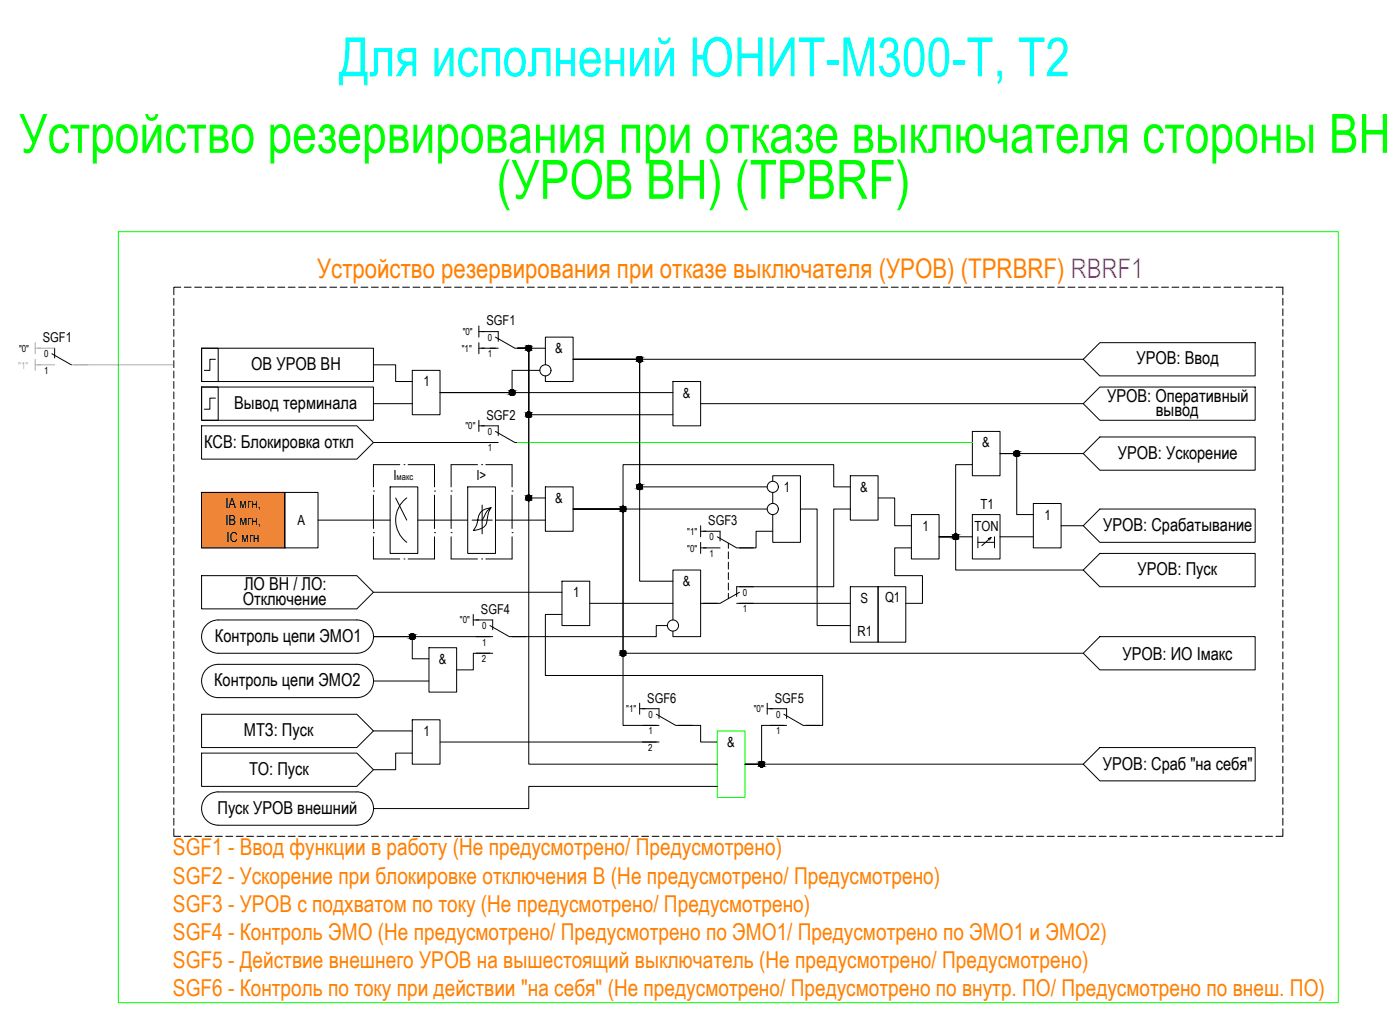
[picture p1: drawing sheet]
<svg xmlns="http://www.w3.org/2000/svg" width="814mm" height="596mm" viewBox="0 0 814 596" stroke-linecap="round" stroke-linejoin="round" font-family="sans-serif">
<!-- layer: 0 -->
<g fill="none" stroke="#000" stroke-width=".58">
<path d="M101 173v4M101 179v4M105 167h-4v4M107 167h4M113 167h4M119 167h4M125 167h4M131 167h4M137 167h4M143 167h4M149 167h4M155 167h4"/>
<path d="M161 167h4M167 167h4M174 167h4M180 167h4M186 167h4M192 167h4M198 167h4M204 167h4M210 167h4M216 167h4M222 167h4M228 167h4"/>
<path d="M234 167h4M240 167h4M246 167h4M252 167h4M258 167h4M264 167h4M270 167h4M276 167h4M282 167h4M288 167h4M294 167h4M300 167h4"/>
<path d="M306 167h4M312 167h4M319 167h4M325 167h4M331 167h4M337 167h4M343 167h4M349 167h4M355 167h4M361 167h4M367 167h4M373 167h4"/>
<path d="M379 167h4M385 167h4M391 167h4M397 167h4M403 167h4M409 167h4M415 167h4M421 167h4M427 167h4M433 167h4M439 167h4M445 167h4"/>
<path d="M451 167h4M457 167h5M464 167h4M470 167h4M476 167h4M482 167h4M488 167h4M494 167h4M500 167h4M506 167h4M512 167h4M518 167h4"/>
<path d="M524 167h4M530 167h4M536 167h4M542 167h4M548 167h4M554 167h4M560 167h4M566 167h4M572 167h4M578 167h4M584 167h4M590 167h4"/>
<path d="M596 167h4M602 167h5M609 167h4M615 167h4M621 167h4M627 167h4M633 167h4M639 167h4M645 167h4M651 167h4M657 167h4M663 167h4"/>
<path d="M669 167h4M675 167h4M681 167h4M687 167h4M693 167h4M699 167h4M705 167h4M711 167h4M717 167h4M723 167h4M729 167h4M735 167h4"/>
<path d="M741 167h4v4M745 173v4M745 179v4M101 185v4M101 191v4M101 197v4M278 189v7M278 199v6M278 193h3M745 185v4M745 191v4M745 197v4"/>
<path d="M101 203v5M101 210v4M101 216v4M117 202h10v20h-10zM117 202h100v20h-100zM125 209h-3v6h-3M217 212h13v10h10M240 215h16v26h-16zM278 202h3M285 202h3M301 202h6v87h10M301 202h6v39h84"/>
<path d="M301 202h6v242h110M301 202h16M314 215h-16v13h-42h135M317 212v-16h16v26h-16v-4M333 209h296M629 209l10-10h90v19h-90zM745 203v5M745 210v4M745 216v4M101 222v4M101 228v4M101 234v4"/>
<path d="M101 240v4M117 225h100v19h-100zM117 225h10v19h-10zM125 231h-3v7h-3M217 234h23M391 222h16v25h-16zM407 234h222M629 234l10-9h90v19h-90zM745 222v4M745 228v4M745 234v4M745 240v4"/>
<path d="M101 246v4M101 252v4M101 258v4M117 247h90l10 10-10 10h-90zM217 257h71M278 244v7M278 247h3M565 251h16v25h-16zM639 254h90v19h-90l-10-10zM745 246v4M745 252v4M745 258v4"/>
<path d="M101 264v4M101 270v4M101 276v4M449 280v-4h16v39h-16v-16M494 276h16v26h-16zM565 270h-10v42h-9h19M629 263h-48h10v36h9M745 264v4M745 270v4M745 276v4M101 282v4M101 288v4"/>
<path d="M101 294v4M117 286h48v32h-48zM165 286h20v32h-20zM227 283h16v38h-16zM230 289l6 13M236 289a16 16 0 0 0 0 26M272 283h16v38h-16zM280 293v17M285 295l-1 3-1 2a7 7 0 0 1-8 8 21 21 0 0 0 4-9 8 8 0 0 1 6-4l-2 2-3 5h-6M317 283h16v26h-16zM333 296h29v83h267M333 296h29v125h19"/>
<path d="M333 296h113M446 283h-74v-74h-39h39v129h19M449 286v6M465 296h10v67h19M494 283h-10v-13h-122v26h-29M494 296h-10v45h-54M510 289h10v16h10M530 299h16v26h-16zM565 299h16v26h-16zM600 292h17v26h-17zM639 296h90v19h-90l-10-10zM745 282v4"/>
<path d="M745 288v4M745 294v4M101 300v4M101 306v4M101 312v4M101 318v4M185 302h42M243 302h29M280 302h6M288 302h29M407 305v7M407 315v6"/>
<path d="M407 309h3M407 318h3M423 316v3M449 309h-10v9h-9M530 318h-10v16h16v16h-10M546 312h9v19h74M568 312v6M568 315h10M574 313l2-1-5 5M576 312l-1 2M578 312v6M581 312h19"/>
<path d="M617 305h12M745 300v4M745 306v4M745 312v4M745 318v4M101 324v4M101 330v4M101 336v4M117 334h90l10 10-10 10h-90zM327 338h16v25h-16zM423 321v4M423 327v4"/>
<path d="M423 333v4M423 339v4M629 331l10-10h90v20h-90zM745 324v4M745 330v4M745 336v4M101 342v4M101 349v4M101 355v4M217 344h110M275 357v6M327 357h-10v35h161v29h-10"/>
<path d="M343 350h48M407 350h10M423 345v3M430 350h64M494 341h16v32h-16zM510 341h16v32h-16zM745 342v4M745 349v4M745 355v4M101 361v4M101 367v4M101 373v4"/>
<path d="M101 379v4M120 363l3-2 4-1h80a10 10 0 0 1 10 10 10 10 0 0 1-10 9h-80a10 10 0 0 1-9-5 10 10 0 0 1 2-11zM249 376h16v26h-16zM275 360h3M277 379h9M285 370h-68h23v13h9M285 379h-10v10h-10M388 363h-7v7h-83M391 360v-29h16v39h-16v-3M639 370h90v19h-90l-10-10zM745 361v4M745 367v4"/>
<path d="M745 373v4M745 379v4M101 385v4M101 391v4M101 397v4M120 389l3-2 4-1h80a10 10 0 0 1 10 10 10 10 0 0 1-10 9h-80a10 10 0 0 1-9-5 10 10 0 0 1 2-11zM217 396h32M745 385v4M745 391v4M745 397v4M101 403v4M101 409v4"/>
<path d="M101 415v4M117 415h90l10 10-10 9h-90zM240 418h16v26h-16zM372 408v7M372 412h3M446 412h3M446 408v7M745 403v4M745 409v4M745 415v4M101 421v4M101 427v4"/>
<path d="M101 433v4M101 439v4M117 437h90l10 10-10 10h-90zM217 425h23M240 437h-10v10h-13M256 431h127M394 421h13v10h10M455 421h-12v23h-10h196M639 434h90v20h-90l-10-10zM745 421v4M745 427v4M745 433v4"/>
<path d="M745 439v4M101 445v4M101 451v4M101 457v4M417 457h-110v13h-90M745 445v4M745 451v4M745 457v4M101 463v4M101 469v4M101 475v4M120 463l2-2 4-1h81a10 10 0 0 1 10 10 10 10 0 0 1-10 9h-80a10 10 0 0 1-9-5 10 10 0 0 1 2-11z"/>
<path d="M745 463v4M745 469v4M745 475v4M101 481v5h4M107 486h4M113 486h4M119 486h4M125 486h4M131 486h4M137 486h4M143 486h4M149 486h4"/>
<path d="M155 486h4M161 486h4M167 486h4M174 486h4M180 486h4M186 486h4M192 486h4M198 486h4M204 486h4M210 486h4M216 486h4M222 486h4"/>
<path d="M228 486h4M234 486h4M240 486h4M246 486h4M252 486h4M258 486h4M264 486h4M270 486h4M276 486h4M282 486h4M288 486h4M294 486h4"/>
<path d="M300 486h4M306 486h4M312 486h4M319 486h4M325 486h4M331 486h4M337 486h4M343 486h4M349 486h4M355 486h4M361 486h4M367 486h4"/>
<path d="M373 486h4M379 486h4M385 486h4M391 486h4M397 486h4M403 486h4M409 486h4M415 486h4M421 486h4M427 486h4M433 486h4M439 486h4"/>
<path d="M445 486h4M451 486h4M457 486h5M464 486h4M470 486h4M476 486h4M482 486h4M488 486h4M494 486h4M500 486h4M506 486h4M512 486h4"/>
<path d="M518 486h4M524 486h4M530 486h4M536 486h4M542 486h4M548 486h4M554 486h4M560 486h4M566 486h4M572 486h4M578 486h4M584 486h4"/>
<path d="M590 486h4M596 486h4M602 486h5M609 486h4M615 486h4M621 486h4M627 486h4M633 486h4M639 486h4M645 486h4M651 486h4M657 486h4"/>
<path d="M663 486h4M669 486h4M675 486h4M681 486h4M687 486h4M693 486h4M699 486h4M705 486h4M711 486h4M717 486h4M723 486h4M729 486h4"/>
<path d="M735 486h4M745 481v5h-4"/>
<circle cx="307" cy="202" r="1.6"/>
<circle cx="317" cy="215" r="3"/>
<circle cx="372" cy="209" r="1.6"/>
<circle cx="298" cy="228" r="1.6"/>
<circle cx="307" cy="241" r="1.6"/>
<circle cx="591" cy="263" r="1.6"/>
<circle cx="307" cy="289" r="1.6"/>
<circle cx="362" cy="296" r="1.6"/>
<circle cx="372" cy="283" r="1.6"/>
<circle cx="449" cy="296" r="3"/>
<circle cx="449" cy="283" r="3"/>
<circle cx="555" cy="312" r="1.6"/>
<circle cx="240" cy="370" r="1.6"/>
<circle cx="362" cy="379" r="1.6"/>
<circle cx="391" cy="363" r="3"/>
<circle cx="443" cy="444" r="1.6"/>
</g>
<path d="M69 135h709v447h-709zM301 257h264M417 425h16v38h-16z" fill="none" stroke="#0f0" stroke-width=".58"/>
<g fill="#000" stroke="#000" stroke-width=".58">
<path d="M307 204h1zM371 210h1zM297 230h1zM297 226h1zM307 242v1zM307 242h1zM590 265h1zM590 262h1zM307 291h1zM371 284h1zM555 313h1zM555 310h1z"/>
<path d="M239 371h1zM442 445h1zM442 442h1z"/>
<path d="M307 201h1zM307 201h1z"/>
<path d="M307 201h1zM307 201h1z"/>
<path d="M307 201h1zM307 201h1z"/>
<path d="M307 204h1zM307 204h1z"/>
<path d="M307 201h1zM306 201h2z"/>
<path d="M307 204h1zM307 204h1z"/>
<path d="M306 201h2zM306 201h2z"/>
<path d="M306 204h2zM306 204h2z"/>
<path d="M306 201h2zM306 201h2z"/>
<path d="M306 204h2zM306 204h2z"/>
<path d="M306 201h2zM306 201h2z"/>
<path d="M306 204h2zM306 204h2z"/>
<path d="M306 201h2zM306 201h2z"/>
<path d="M306 203h2zM306 203l2 1z"/>
<path d="M306 201h3zM306 201h3z"/>
<path d="M306 203h2zM306 203h2z"/>
<path d="M306 201l3 1zM306 201l3 1z"/>
<path d="M306 203h3zM306 203h2z"/>
<path d="M306 202h3zM306 202h3z"/>
<path d="M306 203h3zM306 203h3z"/>
<path d="M306 202h3zM306 202h3z"/>
<path d="M306 203h3zM306 203h3z"/>
<path d="M306 202h3zM306 202h3z"/>
<path d="M306 203h3zM306 203h3z"/>
<path d="M306 202h3zM306 202h3z"/>
<path d="M306 202h3zM306 202h3z"/>
<path d="M306 202l3 1zM306 202l3 1z"/>
<path d="M306 203h3zM306 203h3z"/>
<path d="M306 202h3zM306 202h3z"/>
<path d="M371 207h1zM371 207h1z"/>
<path d="M371 207h1zM371 207h1z"/>
<path d="M371 207h1zM371 207h1z"/>
<path d="M371 210h1zM371 210h1z"/>
<path d="M371 207h1zM371 207h1z"/>
<path d="M371 210h1zM371 210h1z"/>
<path d="M371 207h2zM371 207h2z"/>
<path d="M371 210h1zM371 210h1z"/>
<path d="M371 207h2zM371 207h2z"/>
<path d="M371 210h2zM371 210h1z"/>
<path d="M371 207l2 1zM371 207l2 1z"/>
<path d="M371 210h2zM371 210h2z"/>
<path d="M371 208h2zM371 208h2z"/>
<path d="M371 210h2zM371 210h2z"/>
<path d="M370 208h3zM370 208h3z"/>
<path d="M370 210h3zM370 210h3z"/>
<path d="M370 208h3zM370 208h3z"/>
<path d="M370 210h3zM370 210h3z"/>
<path d="M370 208h3zM370 208h3z"/>
<path d="M370 209h3zM370 209l3 1z"/>
<path d="M370 208h3zM370 208h3z"/>
<path d="M370 209h3zM370 209h3z"/>
<path d="M370 208h3zM370 208h3z"/>
<path d="M370 209h3zM370 209h3z"/>
<path d="M370 208l3 1zM370 208l3 1z"/>
<path d="M370 209h3zM370 209h3z"/>
<path d="M370 209h3zM370 209h3z"/>
<path d="M370 209h3zM370 209h3z"/>
<path d="M370 209h3zM370 209h3z"/>
<path d="M297 230h1zM297 230h1z"/>
<path d="M297 226h1zM297 226h1z"/>
<path d="M297 226l1 1zM297 227h1z"/>
<path d="M297 227h1zM297 227h1z"/>
<path d="M297 230h1zM297 230h1z"/>
<path d="M297 227h1zM297 227h1z"/>
<path d="M297 230h1zM297 230h1z"/>
<path d="M297 227h1zM297 227h1z"/>
<path d="M297 229h1zM297 229l1 1z"/>
<path d="M297 227h2zM297 227h2z"/>
<path d="M297 229h1zM297 229h1z"/>
<path d="M297 227h2zM297 227h2z"/>
<path d="M297 229h2zM297 229h1z"/>
<path d="M296 227h3zM296 227h3z"/>
<path d="M296 229h3zM296 229h3z"/>
<path d="M296 227h3zM296 227h3z"/>
<path d="M296 229h3zM296 229h3z"/>
<path d="M296 227h3zM296 227h3z"/>
<path d="M296 229h3zM296 229h3z"/>
<path d="M296 227h3zM296 227h3z"/>
<path d="M296 229h3zM296 229h3z"/>
<path d="M296 227l3 1zM296 227l3 1z"/>
<path d="M296 229h3zM296 229h3z"/>
<path d="M296 228h3zM296 228h3z"/>
<path d="M296 229h3zM296 229h3z"/>
<path d="M296 228h3zM296 228h3z"/>
<path d="M296 228h3zM296 228h3z"/>
<path d="M296 228h3zM296 228h3z"/>
<path d="M296 228h3zM296 228h3z"/>
<path d="M296 228h3zM296 228l3 1z"/>
<path d="M307 239h1zM307 239h1z"/>
<path d="M307 239h1zM307 239h1z"/>
<path d="M307 239h1zM307 239h1z"/>
<path d="M307 239l1 1zM306 240h2z"/>
<path d="M306 240h2zM306 240h2z"/>
<path d="M306 240h2zM306 240h2z"/>
<path d="M306 240h2zM306 240h2z"/>
<path d="M306 240h2zM306 240h2z"/>
<path d="M306 240h3zM306 240h3z"/>
<path d="M307 242h1zM307 242h1z"/>
<path d="M307 242h1zM307 242h1z"/>
<path d="M306 242h2zM306 242h2z"/>
<path d="M306 242h2zM306 242h2z"/>
<path d="M306 242h2zM306 242h2z"/>
<path d="M306 242h2zM306 242h2z"/>
<path d="M306 242h2zM306 242h2z"/>
<path d="M306 240h3zM306 240h3z"/>
<path d="M306 242h3zM306 242h2z"/>
<path d="M306 240h3zM306 240h3z"/>
<path d="M306 242h3zM306 242h3z"/>
<path d="M306 240l3 1zM306 240l3 1z"/>
<path d="M306 242h3zM306 242h3z"/>
<path d="M306 241h3zM306 241h3z"/>
<path d="M306 241h3zM306 241l3 1z"/>
<path d="M306 241h3zM306 241h3z"/>
<path d="M306 241h3zM306 241h3z"/>
<path d="M306 241h3zM306 241h3z"/>
<path d="M306 241h3zM306 241h3z"/>
<path d="M306 241h3zM306 241h3z"/>
<path d="M590 262h1zM590 262h1z"/>
<path d="M590 262h1zM590 262h1z"/>
<path d="M590 265h1zM590 265h1z"/>
<path d="M590 262h2zM590 262h2z"/>
<path d="M590 265h1zM590 265h1z"/>
<path d="M590 262h2zM590 262h2z"/>
<path d="M590 265h2zM590 265h1z"/>
<path d="M590 262h2zM590 262h2z"/>
<path d="M590 265h2zM590 265h2z"/>
<path d="M590 262h2zM590 262h2z"/>
<path d="M590 265h2zM590 265h2z"/>
<path d="M590 262l2 1zM590 262l2 1z"/>
<path d="M590 265h2zM590 265h2z"/>
<path d="M590 263h2zM590 263h2z"/>
<path d="M590 265h2zM590 265h2z"/>
<path d="M589 263h3zM589 263h3z"/>
<path d="M589 264h3zM589 264l3 1z"/>
<path d="M589 263h3zM589 263h3z"/>
<path d="M589 264h3zM589 264h3z"/>
<path d="M589 263h3zM589 263h3z"/>
<path d="M589 264h3zM589 264h3z"/>
<path d="M589 263h3zM589 263h3z"/>
<path d="M589 264h3zM589 264h3z"/>
<path d="M589 263h3zM589 263h3z"/>
<path d="M589 263h3zM589 263h3z"/>
<path d="M589 264h3zM589 264h3z"/>
<path d="M589 264h3zM589 264h3z"/>
<path d="M589 263h3zM589 263l3 1z"/>
<path d="M307 288h1zM307 288h1z"/>
<path d="M307 288h1zM307 288h1z"/>
<path d="M307 288h1zM307 288h1z"/>
<path d="M307 291h1zM307 291h1z"/>
<path d="M307 288h1zM306 288h2z"/>
<path d="M307 291h1zM307 291h1z"/>
<path d="M306 288h2zM306 288h2z"/>
<path d="M306 291h2zM306 291h2z"/>
<path d="M306 288h2zM306 288h2z"/>
<path d="M306 291h2zM306 291h2z"/>
<path d="M306 288h2zM306 288h2z"/>
<path d="M306 291h2zM306 291h2z"/>
<path d="M306 288h2zM306 288h2z"/>
<path d="M306 290h2zM306 290l2 1z"/>
<path d="M306 288h3zM306 288h3z"/>
<path d="M306 290h2zM306 290h2z"/>
<path d="M306 288l3 1zM306 288l3 1z"/>
<path d="M306 290h3zM306 290h2z"/>
<path d="M306 289h3zM306 289h3z"/>
<path d="M306 290h3zM306 290h3z"/>
<path d="M306 289h3zM306 289h3z"/>
<path d="M306 290h3zM306 290h3z"/>
<path d="M306 289h3zM306 289h3z"/>
<path d="M306 290h3zM306 290h3z"/>
<path d="M306 289h3zM306 289h3z"/>
<path d="M306 289h3zM306 289h3z"/>
<path d="M306 289l3 1zM306 289l3 1z"/>
<path d="M306 290h3zM306 290h3z"/>
<path d="M306 289h3zM306 289h3z"/>
<path d="M362 294h1zM361 294h2z"/>
<path d="M361 294h2zM361 294h2z"/>
<path d="M361 297h2zM361 297h1z"/>
<path d="M361 294h2zM361 294h2z"/>
<path d="M361 297h2zM361 297h2z"/>
<path d="M361 294h2zM361 294h2z"/>
<path d="M361 297h2zM361 297h2z"/>
<path d="M361 294h2zM361 294h2z"/>
<path d="M361 297h2zM361 297h2z"/>
<path d="M361 294l2 1zM361 295h2z"/>
<path d="M361 297h2zM361 297h2z"/>
<path d="M361 295h2zM361 295h2z"/>
<path d="M361 297h2zM361 297h2z"/>
<path d="M361 295h2zM361 295h2z"/>
<path d="M361 297h2zM361 297h2z"/>
<path d="M361 295h2zM361 295h2z"/>
<path d="M361 297h2zM361 297h2z"/>
<path d="M361 295h3zM361 295h3z"/>
<path d="M361 296h2zM361 296l2 1z"/>
<path d="M361 295h3zM361 295h3z"/>
<path d="M361 296h3zM361 296h2z"/>
<path d="M360 295h4zM360 295h4z"/>
<path d="M360 296h4zM360 296h4z"/>
<path d="M360 295l4 1zM360 295l4 1z"/>
<path d="M360 296h4zM360 296h4z"/>
<path d="M360 296h4zM360 296h4z"/>
<path d="M360 296h4zM360 296h4z"/>
<path d="M360 296h4zM360 296h4z"/>
<path d="M371 281h1zM371 281h1z"/>
<path d="M371 281h1zM371 281h1z"/>
<path d="M371 281h1zM371 281h1z"/>
<path d="M371 284h1zM371 284h1z"/>
<path d="M371 281h1zM371 281h1z"/>
<path d="M371 284h1zM371 284h1z"/>
<path d="M371 281l2 1zM371 282h2z"/>
<path d="M371 284h1zM371 284h1z"/>
<path d="M371 282h2zM371 282h2z"/>
<path d="M371 284h2zM371 284h1z"/>
<path d="M371 282h2zM371 282h2z"/>
<path d="M371 284h2zM371 284h2z"/>
<path d="M371 282h2zM371 282h2z"/>
<path d="M371 284h2zM371 284h2z"/>
<path d="M370 282h3zM370 282h3z"/>
<path d="M370 284h3zM370 284h3z"/>
<path d="M370 282h3zM370 282h3z"/>
<path d="M370 284h3zM370 284h3z"/>
<path d="M370 282h3zM370 282h3z"/>
<path d="M370 284h3zM370 284h3z"/>
<path d="M370 282h3zM370 282h3z"/>
<path d="M370 283h3zM370 283l3 1z"/>
<path d="M370 282l3 1zM370 282l3 1z"/>
<path d="M370 283h3zM370 283h3z"/>
<path d="M370 283h3zM370 283h3z"/>
<path d="M370 283h3zM370 283h3z"/>
<path d="M370 283h3zM370 283h3z"/>
<path d="M370 283h3zM370 283h3z"/>
<path d="M370 283h3zM370 283h3z"/>
<path d="M555 313h1zM555 313h1z"/>
<path d="M555 310h1zM555 310h1z"/>
<path d="M555 310h1zM555 310h1z"/>
<path d="M555 310h1zM555 310h1z"/>
<path d="M555 313h1zM555 313h1z"/>
<path d="M555 310h1zM555 310h1z"/>
<path d="M555 313h1zM555 313h1z"/>
<path d="M555 310l1 1zM555 310l1 1z"/>
<path d="M555 313h1zM555 313h1z"/>
<path d="M554 311h2zM554 311h2z"/>
<path d="M554 313h2zM554 313h2z"/>
<path d="M554 311h3zM554 311h3z"/>
<path d="M554 313h2zM554 313h2z"/>
<path d="M554 311h3zM554 311h3z"/>
<path d="M554 313h3zM554 313h2z"/>
<path d="M554 311h3zM554 311h3z"/>
<path d="M554 313h3zM554 313h3z"/>
<path d="M554 311h3zM554 311h3z"/>
<path d="M554 313h3zM554 313h3z"/>
<path d="M554 311h3zM554 311h3z"/>
<path d="M554 313h3zM554 313h3z"/>
<path d="M554 311h3zM554 311h3z"/>
<path d="M554 312h3zM554 312l3 1z"/>
<path d="M554 311l3 1zM554 311l3 1z"/>
<path d="M554 312h3zM554 312h3z"/>
<path d="M554 312h3zM554 312h3z"/>
<path d="M554 312h3zM554 312h3z"/>
<path d="M554 312h3zM554 312h3z"/>
<path d="M554 312h3zM554 312h3z"/>
<path d="M554 312h3zM554 312h3z"/>
<path d="M239 368h1zM239 368h1z"/>
<path d="M239 368h1zM239 368h1z"/>
<path d="M239 368h1zM239 368h1z"/>
<path d="M239 371h1zM239 371h1z"/>
<path d="M239 368h1zM239 368h1z"/>
<path d="M239 371h1zM239 371h1z"/>
<path d="M239 368l1 1zM239 369h1z"/>
<path d="M239 371h1zM239 371h1z"/>
<path d="M239 369h2zM239 369h2z"/>
<path d="M239 371h1zM239 371h1z"/>
<path d="M239 369h2zM239 369h2z"/>
<path d="M239 371h2zM239 371h1z"/>
<path d="M238 369h3zM238 369h3z"/>
<path d="M238 371h3zM238 371h3z"/>
<path d="M238 369h3zM238 369h3z"/>
<path d="M238 371h3zM238 371h3z"/>
<path d="M238 369h3zM238 369h3z"/>
<path d="M238 371h3zM238 371h3z"/>
<path d="M238 369h3zM238 369h3z"/>
<path d="M238 371h3zM238 371h3z"/>
<path d="M238 369h3zM238 369h3z"/>
<path d="M238 370h3zM238 370l3 1z"/>
<path d="M238 369l3 1zM238 369l3 1z"/>
<path d="M238 370h3zM238 370h3z"/>
<path d="M238 370h3zM238 370h3z"/>
<path d="M238 370h3zM238 370h3z"/>
<path d="M238 370h3zM238 370h3z"/>
<path d="M238 370h3zM238 370h3z"/>
<path d="M238 370h3zM238 370h3z"/>
<path d="M362 378h1zM361 378h2z"/>
<path d="M361 378h2zM361 378h2z"/>
<path d="M361 378h2zM361 378h2z"/>
<path d="M361 378h2zM361 378h2z"/>
<path d="M361 378h2zM361 378h2z"/>
<path d="M361 378h2zM361 378h2z"/>
<path d="M361 378l2 1zM361 378l2 1z"/>
<path d="M361 379h2zM361 379h2z"/>
<path d="M361 379h2zM361 379h2z"/>
<path d="M361 379h3zM361 379h3z"/>
<path d="M361 379h3zM361 379h3z"/>
<path d="M360 379h4zM360 379h4z"/>
<path d="M360 380h4zM360 380h4z"/>
<path d="M360 379h4zM360 379h4z"/>
<path d="M360 379h4zM360 379h4z"/>
<path d="M360 380h4zM360 380h4z"/>
<path d="M360 380h4zM360 380h4z"/>
<path d="M360 379h4zM360 379l4 1z"/>
<path d="M361 381h2zM361 381h1z"/>
<path d="M361 381h2zM361 381h2z"/>
<path d="M361 381h2zM361 381h2z"/>
<path d="M361 381h2zM361 381h2z"/>
<path d="M361 381h2zM361 381h2z"/>
<path d="M361 381h2zM361 381h2z"/>
<path d="M361 381h2zM361 381h2z"/>
<path d="M361 380h2zM361 380l2 1z"/>
<path d="M361 380h2zM361 380h2z"/>
<path d="M361 380h3zM361 380h2z"/>
<path d="M442 445l1 1zM442 446h1z"/>
<path d="M442 442h1zM442 442h1z"/>
<path d="M442 442h1zM442 442h1z"/>
<path d="M442 442h1zM442 442h1z"/>
<path d="M442 445h1zM442 445h1z"/>
<path d="M442 442l1 1zM442 443h1z"/>
<path d="M442 445h1zM442 445h1z"/>
<path d="M442 443h2zM442 443h2z"/>
<path d="M442 445h1zM442 445h1z"/>
<path d="M442 443h2zM442 443h2z"/>
<path d="M442 445h2zM442 445h1z"/>
<path d="M442 443h2zM441 443h3z"/>
<path d="M442 445h2zM442 445h2z"/>
<path d="M441 443h3zM441 443h3z"/>
<path d="M441 445h3zM441 445h3z"/>
<path d="M441 443h3zM441 443h3z"/>
<path d="M441 445h3zM441 445h3z"/>
<path d="M441 443h3zM441 443h3z"/>
<path d="M441 445h3zM441 445h3z"/>
<path d="M441 443h3zM441 443h3z"/>
<path d="M441 445h3zM441 445h3z"/>
<path d="M441 443h3zM441 443h3z"/>
<path d="M441 445h3zM441 445h3z"/>
<path d="M441 443l3 1zM441 443l3 1z"/>
<path d="M441 444h3zM441 444l3 1z"/>
<path d="M441 444h3zM441 444h3z"/>
<path d="M441 444h3zM441 444h3z"/>
<path d="M441 444h3zM441 444h3z"/>
<path d="M441 444h3zM441 444h3z"/>
<path d="M441 444h3zM441 444h3z"/>
</g>
<g fill="none" stroke="#000" stroke-width=".58">
<path d="M280 193h10v5M288 196l11 6h10M30 205l11 7M32 202v6M280 202h10M280 247h10v6M280 257h10M288 251l11 6h10M232 270h-15v13M235 270h.1M237 270h15v13M277 270h-15v13"/>
<path d="M280 270h.1M282 270h16v13M217 285h.1M217 288v19M252 285h.1M252 288v19M262 285h.1M262 288v19M298 285h.1M298 288v19M217 309h.1M217 312v13h15"/>
<path d="M252 309h.1M252 312v13h-15M262 309h.1M262 312v13h15M298 309h.1M298 312v13h-16M409 309h9v5M409 318h9M417 312l11 6h10M235 325h.1M280 325h.1M428 350h10"/>
<path d="M430 344l-12 6h-9M438 341h-10v5M277 360h9v6M277 370h9M285 363l11 7h10M373 412h10v5M381 415l12 6h9M447 412h10v5M455 415l12 6h9M373 421h10M447 421h10"/>
</g>
<!-- layer: 0 -->
<path d="M117 286l48 32v-32zM117 286l48 32h-48z" fill="#ef8637" stroke="#ef8637" stroke-width=".58"/>
<path d="M22 212h10M22 202h10M41 212h10" fill="none" stroke="#f0f" stroke-width=".58"/>
<!-- layer: 0 -->
<path d="M20 199v6M20 209v6M20 202h4M20 212h4M43 212h58" fill="none" stroke="#f0f" stroke-width=".58"/>
<text font-size="31.5" fill="#0ff" x="197" y="44">Для исполнений ЮНИТ-М300-Т, Т2</text>
<g font-size="31.5" fill="#0f0">
<text x="11" y="89">Устройство резервирования при отказе выключателя стороны ВН</text>
<text x="289" y="115">(УРОВ ВН) (TPBRF)</text>
</g>
<text font-size="15.8" fill="#ff7f00" x="184" y="161">Устройство резервирования при отказе выключателя (УРОВ) (TPRBRF) RBRF1</text>
<g font-size="13.5" fill="#ff7f00">
<text x="101" y="497">SGF1 - Ввод функции в работу (Не предусмотрено/ Предусмотрено)</text>
<text x="101" y="513">SGF2 - Ускорение при блокировке отключения В (Не предусмотрено/ Предусмотрено)</text>
<text x="101" y="530">SGF3 - УРОВ с подхватом по току (Не предусмотрено/ Предусмотрено)</text>
<text x="101" y="546">SGF4 - Контроль ЭМО (Не предусмотрено/ Предусмотрено по ЭМО1/ Предусмотрено по ЭМО1 и ЭМО2)</text>
<text x="101" y="562">SGF5 - Действие внешнего УРОВ на вышестоящий выключатель (Не предусмотрено/ Предусмотрено)</text>
<text x="101" y="578">SGF6 - Контроль по току при действии &quot;на себя&quot; (Не предусмотрено/ Предусмотрено по внутр. ПО/ Предусмотрено по внеш. ПО)</text>
</g>
<g font-size="10.4">
<text x="146" y="215">ОВ УРОВ ВН</text>
<text x="660" y="212">УРОВ: Ввод</text>
<text x="643" y="233">УРОВ: Оперативный</text>
<text x="136" y="238">Вывод терминала</text>
<text x="672" y="242">вывод</text>
<text x="119" y="260">КСВ: Блокировка откл</text>
<text x="650" y="267">УРОВ: Ускорение</text>
<text x="641" y="309">УРОВ: Срабатывание</text>
<text x="661" y="334">УРОВ: Пуск</text>
<text x="142" y="343">ЛО ВН / ЛО:</text>
<text x="141" y="352">Отключение</text>
<text x="125" y="373">Контроль цепи ЭМО1</text>
<text x="652" y="383">УРОВ: ИО Iмакс</text>
<text x="124" y="399">Контроль цепи ЭМО2</text>
<text x="142" y="428">МТЗ: Пуск</text>
<text x="641" y="447">УРОВ: Сраб &quot;на себя&quot;</text>
<text x="145" y="450">ТО: Пуск</text>
<text x="126" y="473">Пуск УРОВ внешний</text>
</g>
<g font-size="8.1">
<text x="323" y="205">&amp;</text>
<text x="246" y="225">1</text>
<text x="397" y="231">&amp;</text>
<text x="571" y="260">&amp;</text>
<text x="229" y="279">I</text>
<text x="277" y="279">I&gt;</text>
<text x="455" y="286">1</text>
<text x="500" y="286">&amp;</text>
<text x="323" y="292">&amp;</text>
<text x="131" y="295">IA мгн,</text>
<text x="570" y="295">T1</text>
<text x="131" y="305">IВ мгн,</text>
<text x="173" y="305">А</text>
<text x="607" y="302">1</text>
<text x="536" y="308">1</text>
<text x="566" y="308">TON</text>
<text x="132" y="315">IС мгн</text>
<text x="397" y="341">&amp;</text>
<text x="333" y="347">1</text>
<text x="500" y="350">S</text>
<text x="514" y="350">Q1</text>
<text x="498" y="369">R1</text>
<text x="255" y="386">&amp;</text>
<text x="246" y="427">1</text>
<text x="423" y="434">&amp;</text>
</g>
<g font-size="7.9">
<text x="283" y="189">SGF1</text>
<text x="25" y="199">SGF1</text>
<text x="283" y="244">SGF2</text>
<text x="412" y="305">SGF3</text>
<text x="279" y="357">SGF4</text>
<text x="376" y="408">SGF6</text>
<text x="450" y="408">SGF5</text>
</g>
<g font-size="5.6">
<text x="269" y="195">&quot;0&quot;</text>
<text x="283" y="198">0</text>
<text x="11" y="204">&quot;0&quot;</text>
<text x="26" y="208">0</text>
<text x="268" y="205">&quot;1&quot;</text>
<text x="283" y="208">1</text>
<text x="26" y="217">1</text>
<text x="270" y="249">&quot;0&quot;</text>
<text x="283" y="253">0</text>
<text x="283" y="262">1</text>
<text x="399" y="311">&quot;1&quot;</text>
<text x="412" y="314">0</text>
<text x="399" y="321">&quot;0&quot;</text>
<text x="412" y="324">1</text>
<text x="432" y="346">0</text>
<text x="432" y="356">1</text>
<text x="267" y="362">&quot;0&quot;</text>
<text x="280" y="365">0</text>
<text x="280" y="375">1</text>
<text x="280" y="385">2</text>
<text x="364" y="414">&quot;1&quot;</text>
<text x="438" y="414">&quot;0&quot;</text>
<text x="377" y="417">0</text>
<text x="451" y="417">0</text>
<text x="377" y="427">1</text>
<text x="451" y="427">1</text>
<text x="377" y="436">2</text>
</g>
<text font-size="5.6" fill="#f0f" x="11" y="214">&quot;1&quot;</text>
<text font-size="5.4" x="230" y="279">макс</text>
</svg>
